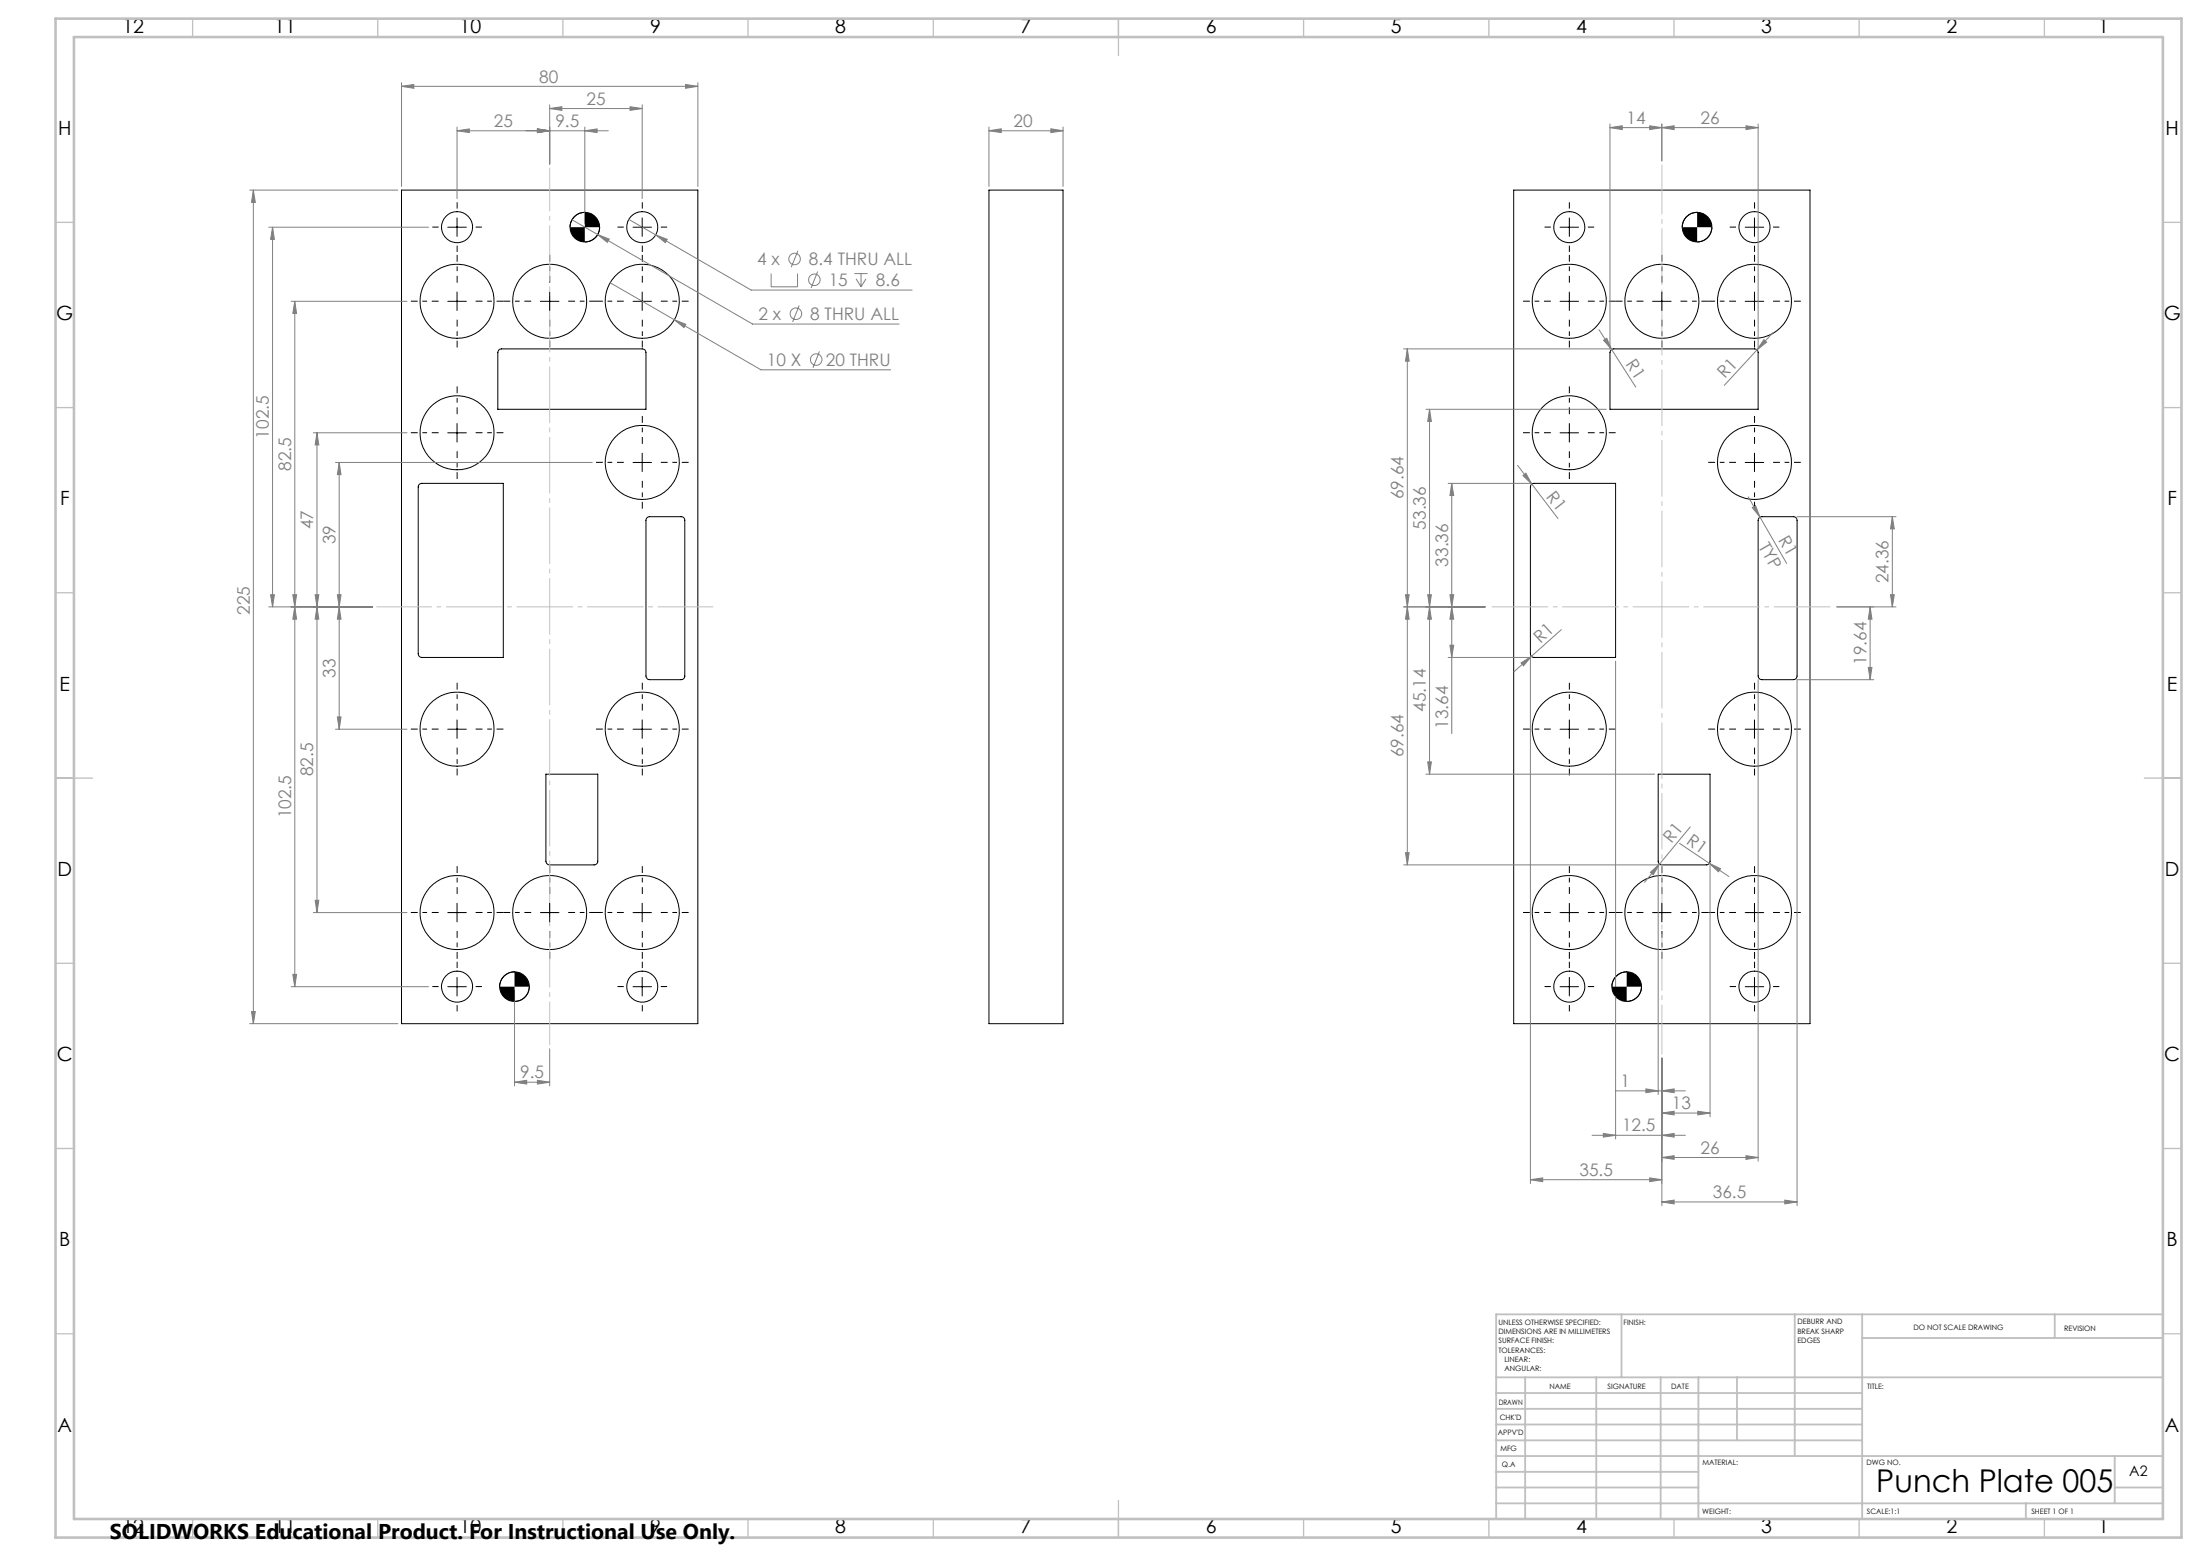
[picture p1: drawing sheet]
<svg xmlns="http://www.w3.org/2000/svg" width="594mm" height="420mm" viewBox="0 0 594 420" stroke-linecap="round" stroke-linejoin="round" font-family="sans-serif">
<g fill="none" stroke="#000" stroke-width=".27">
<path d="M108.4 51.3h80v225h-80zM123.4 58.8v5M157.9 57.3a4 4 0 0 0-4 4M173.4 58.8v5M267 51.3h20v225h-20zM408.7 51.3h80v225h-80zM423.7 58.8v5M458.2 57.3a4 4 0 0 0-4 4M473.7 58.8v5M120.9 61.3h5M123.4 78.8v5M148.4 78.8v5"/>
<path d="M161.9 61.3a4 4 0 0 1-4 4M170.9 61.3h5M173.4 78.8v5M421.2 61.3h5M423.7 78.8v5M448.7 78.8v5M462.2 61.3a4 4 0 0 1-4 4M471.2 61.3h5M473.7 78.8v5M120.9 81.3h5M134.7 94.5l.7-.3h38a.97 .97 0 0 1 1 1v15.3h-40v-15.3zM145.9 81.3h5"/>
<path d="M170.9 81.3h5M421.2 81.3h5M435 94.5l.7-.3h38a.96 .96 0 0 1 1 1v15.3h-40v-15.3zM446.2 81.3h5M471.2 81.3h5M120.9 116.8h5M123.4 114.3v5M421.2 116.8h5M423.7 114.3v5M113.2 130.8l.5-.3h22.2v47h-22a1.02 1.02 0 0 1-1-1.1v-45.1zM170.9 124.8h5M173.4 122.3v5"/>
<path d="M174.7 139.8l.5-.3h8.7a.96 .96 0 0 1 1 1v42a.96 .96 0 0 1-1 1h-8.5a.96 .96 0 0 1-1-1v-42.3zM413.5 130.8l.5-.3h22.2v47h-22a1.02 1.02 0 0 1-1-1.1v-44.9zM471.2 124.8h5M473.7 122.3v5M474.9 139.9l.6-.4h8.7a.96 .96 0 0 1 1 1v42a.96 .96 0 0 1-1 1h-8.5a1.02 1.02 0 0 1-1-1v-42zM120.9 196.8h5M123.4 194.3v5M170.9 196.8h5M173.4 194.3v5M421.2 196.8h5M423.7 194.3v5M471.2 196.8h5"/>
<path d="M473.7 194.3v5M147.4 209h14v23.5a.96 .96 0 0 1-1 1h-12a1.02 1.02 0 0 1-1-1zM447.7 209h14v23.5a1.02 1.02 0 0 1-1 1h-12a.96 .96 0 0 1-1-1zM120.9 246.3h5M123.4 243.8v5M145.9 246.3h5M148.4 243.8v5M170.9 246.3h5M173.4 243.8v5M421.2 246.3h5M423.7 243.8v5M446.2 246.3h5"/>
<path d="M448.7 243.8v5M471.2 246.3h5M473.7 243.8v5M120.9 266.3h5M123.4 263.8v5M138.9 262.3a4 4 0 0 0-4 4M142.9 266.3a4 4 0 0 1-4 4M170.9 266.3h5M173.4 263.8v5M421.2 266.3h5M423.7 263.8v5M439.2 262.3a4 4 0 0 0-4 4"/>
<path d="M443.2 266.3a4 4 0 0 1-4 4M471.2 266.3h5M473.7 263.8v5"/>
<circle cx="123.4" cy="61.3" r="4.2"/>
<circle cx="157.9" cy="61.3" r="4"/>
<circle cx="173.4" cy="61.3" r="4.2"/>
<circle cx="423.7" cy="61.3" r="4.2"/>
<circle cx="458.2" cy="61.3" r="4"/>
<circle cx="473.7" cy="61.3" r="4.2"/>
<circle cx="123.4" cy="81.3" r="10"/>
<circle cx="148.4" cy="81.3" r="10"/>
<circle cx="173.4" cy="81.3" r="10"/>
<circle cx="423.7" cy="81.3" r="10"/>
<circle cx="448.7" cy="81.3" r="10"/>
<circle cx="473.7" cy="81.3" r="10"/>
<circle cx="123.4" cy="116.8" r="10"/>
<circle cx="423.7" cy="116.8" r="10"/>
<circle cx="173.4" cy="124.8" r="10"/>
<circle cx="473.7" cy="124.8" r="10"/>
<circle cx="123.4" cy="196.8" r="10"/>
<circle cx="173.4" cy="196.8" r="10"/>
<circle cx="423.7" cy="196.8" r="10"/>
<circle cx="473.7" cy="196.8" r="10"/>
<circle cx="123.4" cy="246.3" r="10"/>
<circle cx="148.4" cy="246.3" r="10"/>
<circle cx="173.4" cy="246.3" r="10"/>
<circle cx="423.7" cy="246.3" r="10"/>
<circle cx="448.7" cy="246.3" r="10"/>
<circle cx="473.7" cy="246.3" r="10"/>
<circle cx="123.4" cy="266.3" r="4.2"/>
<circle cx="138.9" cy="266.3" r="4"/>
<circle cx="173.4" cy="266.3" r="4.2"/>
<circle cx="423.7" cy="266.3" r="4.2"/>
<circle cx="439.2" cy="266.3" r="4"/>
<circle cx="473.7" cy="266.3" r="4.2"/>
</g>
<g fill="none" stroke="#808080" stroke-width=".27">
<path d="M108.4 23.3l3.3-.5v1zM108.4 22.3v28M108.4 23.3h80M123.4 35.3l3.3-.5v1zM123.4 35.3h40.9M123.4 34.3v19.3M145.1 34.8l3.3 .5-3.3 .5zM148.4 29.3l3.3-.5v1zM148.4 28.3v16M148.4 29.3h25M157.9 35.3l3.3-.5v1zM157.9 34.3v26"/>
<path d="M170.1 28.8l3.3 .5-3.3 .5zM173.4 28.3v25.3M185.1 22.8l3.3 .5-3.3 .5zM188.4 22.3v28M267 35.3l3.3-.5v1zM267 34.3v16M267 35.3h20M283.7 34.8l3.3 .5-3.3 .5zM287 34.3v16M434.7 34.4l3.3-.4v1zM434.7 33.5v60.7h-55.7M434.7 34.4h40"/>
<path d="M445.4 34l3.3 .4-3.3 .6zM448.7 34.4l3.3-.4v1zM448.7 33.5v9.9M471.4 34l3.3 .4-3.3 .6zM474.7 33.5v60.7M67.4 51.3h40M68.4 51.3l.5 3.3h-1zM68.4 51.3v225M154.4 59.3l48.8 28.2h39.5M169.8 59.2l7.3 4.2M72.6 61.3h43.1M73.6 61.3l.5 3.3h-1z"/>
<path d="M73.6 61.3v102.5M161.4 63.3l3.1 1.2-.5 .9zM164.7 76.3l17.4 10M177.1 63.4l3.1 1.2-.6 .9zM177.1 63.4l25.7 14.9h43.5M208.2 73.9v3.5h7.1v-3.5M215.4 67.7l-1.8 4.4M220.8 73.3l-1.8 4.4M230.7 73.9h3.5M231.1 75.3l1.4 2.1M232.5 73.9v3.5M233.8 75.3l-1.3 2.1"/>
<path d="M78.6 81.3h31.3M79.6 81.3l.5 3.3h-1zM79.6 81.3v185M182.1 86.3l3.1 1.2-.5 .9zM182.1 86.3l23.4 13.5h35M215.8 82.5l-1.8 4.4M221.3 94.8l-1.8 4.5M380 94.2l.5 3.3h-1zM380 94.2v139.3M431.7 89l3.5 5.4M433 91.8l.8-.5 1.4 3.1zM435.2 94.4l6.4 10.1"/>
<path d="M476.2 91.7l.8 .7-2.6 2.1zM478.7 89.8l-13.1 14.2M84.6 116.8h25.3M85.6 116.8l.5 3.3h-1zM85.6 116.8v129.5M385 110.5h48.7M386 110.5l.5 3.3h-1zM386 110.5v98.5M90.6 124.8h69.3M91.6 124.8l.5 3.3h-1zM91.6 124.8v72M391 130.5h22.2"/>
<path d="M392 130.5l.5 3.3h-1zM392 130.5v67.5M409.8 125.6l3.8 5.1M411.2 128.4l.8-.7 1.6 3zM413.6 130.7l7.1 9.3M472 134.1l3.2 5.5M473.1 137l.9-.5 1.2 3.1zM475.2 139.6l7.2 12.5M485.2 139.5h26.7M510.9 139.5l.6 3.3h-1.1zM510.9 139.5v24.3M72.6 163.8h28"/>
<path d="M73.1 160.5h1l-.5 3.3zM79.1 160.5h1l-.5 3.3zM79.6 163.8l.5 3.3h-1zM85.1 160.5h1l-.5 3.3zM85.6 163.8l.5 3.3h-1zM91.1 160.5h1l-.5 3.3zM91.6 163.8l.5 3.3h-1zM379 163.8h22M379.5 160.5h1l-.5 3.3zM380 163.8l.5 3.3h-1zM385.5 160.5h1l-.5 3.3zM386 163.8l.5 3.3h-1z"/>
<path d="M391 177.5h22.2v142M391.5 160.5h1l-.5 3.3zM391.5 174.1h1l-.5 3.4zM392 163.8l.5 3.3h-1zM410.7 178.9l2.8-1.8-2.2 2.6zM413.5 177.1l-4.8 4.2M421.6 170l-8.1 7.1M436.2 178.5v128.9M495.9 163.8h16M504.9 163.8l.5 3.3h-1zM504.9 163.8v19.7M510.4 160.5h1.1l-.6 3.3z"/>
<path d="M90.6 196.8h19.3M91.1 193.5h1l-.5 3.3zM474.7 183.5v129.9M504.4 180.1h1l-.5 3.4zM505.9 183.5h-20.7v142M385 209h61.7M385.5 205.7h1l-.5 3.3zM379 233.5h68.7v61.9M379.5 230.2h1l-.5 3.3zM445.6 235.5l2.5-2.3-1.7 2.9zM448.1 233.2l-4.1 4.9M453.5 227.6l13.3 9"/>
<path d="M456.4 223.2l-8.3 10M461.5 233l3 1.5-.5 .8zM461.7 233.5v67.9M84.6 246.3h25.3M85.1 243h1l-.5 3.3zM67.4 276.3h40M67.9 273h1l-.5 3.3zM78.6 266.3h37.1M79.1 263h1l-.5 3.3zM138.9 267.3v25.8M138.9 292.1l3.3-.5v1zM138.9 292.1h9.5"/>
<path d="M145.1 291.6l3.3 .5-3.3 .5zM148.4 283.1v10M436.2 294.4h18.8M444.4 293.9l3.3 .5-3.3 .5zM448.7 294.4l3.3-.5v1zM448.7 285.6v39.9M458.4 299.9l3.3 .5-3.3 .5zM413.2 318.4l3.3-.5v1.1zM413.2 318.4h35.5M429.9 306.4h25.1M432.9 305.9l3.3 .5-3.3 .5zM445.4 317.9l3.3 .5-3.3 .6z"/>
<path d="M448.7 306.4l3.3-.5v1zM448.7 300.4l3.3-.5v1zM448.7 312.4l3.3-.5v1zM448.7 300.4h13M448.7 312.4h26M471.4 311.9l3.3 .5-3.3 .5zM448.7 324.4l3.3-.5v1.1zM448.7 324.4h36.5M481.9 323.9l3.3 .5-3.3 .6z"/>
<circle cx="214.5" cy="69.9" r="1.56"/>
<circle cx="219.9" cy="75.5" r="1.56"/>
<circle cx="214.9" cy="84.7" r="1.55"/>
<circle cx="220.4" cy="97.1" r="1.55"/>
</g>
<g fill="none" stroke="#000" stroke-width=".27" stroke-dasharray="15.2 1.3 1.3 1.3" stroke-linecap="butt">
<path d="M123.4 56.3v-1.7M173.4 56.3v-1.7M423.7 56.3v-1.7M473.7 56.3v-1.7M118.4 61.3h-1.7M123.4 66.3v1.7M128.4 61.3h1.7M168.4 61.3h-1.7M173.4 66.3v1.7M178.4 61.3h1.7M418.7 61.3h-1.7M423.7 66.3v1.7"/>
<path d="M428.7 61.3h1.7M468.7 61.3h-1.7M473.7 66.3v1.7M478.7 61.3h1.7M118.4 266.3h-1.7M123.4 261.3v-1.7M123.4 271.3v1.7M128.4 266.3h1.7M168.4 266.3h-1.7M173.4 261.3v-1.7M173.4 271.3v1.7M178.4 266.3h1.7"/>
<path d="M418.7 266.3h-1.7M423.7 261.3v-1.7M423.7 271.3v1.7M428.7 266.3h1.7M468.7 266.3h-1.7M473.7 261.3v-1.7M473.7 271.3v1.7M478.7 266.3h1.7"/>
</g>
<g fill="none" stroke="#000" stroke-width=".27" stroke-dasharray="15.2 1.3 1.3 1.3" stroke-dashoffset="13.4" stroke-linecap="butt">
<path d="M123.4 76.3v-7.5M148.4 76.3v-7.5M173.4 76.3v-7.5M423.7 76.3v-7.5M448.7 76.3v-7.5M473.7 76.3v-7.5M118.4 81.3h-7.5M123.4 86.3v7.5M128.4 81.3h7.5M143.4 81.3h-7.5M148.4 86.3v7.5M153.4 81.3h7.5"/>
<path d="M168.4 81.3h-7.5M173.4 86.3v7.5M178.4 81.3h7.5M418.7 81.3h-7.5M423.7 86.3v7.5M428.7 81.3h7.5M443.7 81.3h-7.5M448.7 86.3v7.5M453.7 81.3h7.5M468.7 81.3h-7.5M473.7 86.3v7.5M478.7 81.3h7.5"/>
<path d="M118.4 116.8h-7.5M123.4 111.8v-7.5M128.4 116.8h7.5M173.4 119.8v-7.5M418.7 116.8h-7.5M423.7 111.8v-7.5M428.7 116.8h7.5M473.7 119.8v-7.5M123.4 121.8v7.5M168.4 124.8h-7.5M173.4 129.8v7.5M178.4 124.8h7.5"/>
<path d="M423.7 121.8v7.5M468.7 124.8h-7.5M473.7 129.8v7.5M478.7 124.8h7.5M118.4 196.8h-7.5M123.4 191.8v-7.5M128.4 196.8h7.5M168.4 196.8h-7.5M173.4 191.8v-7.5M178.4 196.8h7.5M418.7 196.8h-7.5M423.7 191.8v-7.5"/>
<path d="M428.7 196.8h7.5M468.7 196.8h-7.5M473.7 191.8v-7.5M478.7 196.8h7.5M123.4 201.8v7.5M173.4 201.8v7.5M423.7 201.8v7.5M473.7 201.8v7.5M118.4 246.3h-7.5M123.4 241.3v-7.5M123.4 251.3v7.5M128.4 246.3h7.5"/>
<path d="M143.4 246.3h-7.5M148.4 241.3v-7.5M148.4 251.3v7.5M153.4 246.3h7.5M168.4 246.3h-7.5M173.4 241.3v-7.5M173.4 251.3v7.5M178.4 246.3h7.5M418.7 246.3h-7.5M423.7 241.3v-7.5M423.7 251.3v7.5M428.7 246.3h7.5"/>
<path d="M443.7 246.3h-7.5M448.7 241.3v-7.5M448.7 251.3v7.5M453.7 246.3h7.5M468.7 246.3h-7.5M473.7 241.3v-7.5M473.7 251.3v7.5M478.7 246.3h7.5"/>
</g>
<path d="M402 163.8h92.9" fill="none" stroke="#c0c0c0" stroke-width=".27" stroke-dasharray="15.2 1.3 1.3 1.3" stroke-dashoffset="-.8" stroke-linecap="butt"/>
<path d="M448.7 284.6v-240.2" fill="none" stroke="#c0c0c0" stroke-width=".27" stroke-dasharray="15.2 1.3 1.3 1.3" stroke-dashoffset="1.8" stroke-linecap="butt"/>
<path d="M101.6 163.8h91" fill="none" stroke="#c0c0c0" stroke-width=".27" stroke-dasharray="15.2 1.3 1.3 1.3" stroke-dashoffset=".2" stroke-linecap="butt"/>
<path d="M148.4 282.1v-236.8" fill="none" stroke="#c0c0c0" stroke-width=".27" stroke-dasharray="15.2 1.3 1.3 1.3" stroke-dashoffset="3.5" stroke-linecap="butt"/>
<g fill="none" stroke="#c0c0c0" stroke-width=".35">
<path d="M52 5v5M102 5v5M152 5v5M202 5v5M252 5v5M302 5v10M352 5v5M402 5v5M452 5v5M502 5v5M552 5v5M15 60h5"/>
<path d="M584 60h5M15 110h5M584 110h5M15 160h5M584 160h5M15 210h10M579 210h10M15 260h5M584 260h5M15 310h5M584 310h5M15 360h5"/>
<path d="M584 360h5M52 410v5M102 410v5M152 410v5M202 410v5M252 410v5M302 405v10M352 410v5M402 410v5M452 410v5M502 410v5M552 410v5"/>
</g>
<g fill="none" stroke="#c0c0c0" stroke-width=".5">
<path d="M437.8 354.8v17M484.6 354.8v38.2M502.8 354.8v55.2M554.8 354.8v6.4M584 354.8h-180v55.2M404 371.8h180M404 376h98.8M411.8 371.8v38.2M431 371.8v38.2M448.4 371.8v38.2M458.6 371.8v38.2M469 371.8v17"/>
<path d="M502.8 361.2h81.2M404 388.8h98.8M404 384.5h98.8M404 380.3h98.8M404 397.3h54.6M404 393h180M571 393v12.8M404 405.8h180M404 401.5h54.6M547 405.8v4.2M571 401.5h13"/>
</g>
<path d="M15 5h574v410h-574zM20 10h564v400h-564z" fill="none" stroke="#c0c0c0" stroke-width=".7"/>
<g fill="#000">
<path d="M134.9 266.3a4 4 0 0 0 4 4v-4zM138.9 262.3v4h4a4 4 0 0 0-4-4zM153.9 61.3a4 4 0 0 0 4 4v-4zM157.9 57.3v4h4a4 4 0 0 0-4-4z"/>
<path d="M435.2 266.3a4 4 0 0 0 4 4v-4zM439.2 262.3v4h4a4 4 0 0 0-4-4zM454.2 61.3a4 4 0 0 0 4 4v-4zM458.2 57.3v4h4a4 4 0 0 0-4-4z"/>
</g>
<g fill="#808080">
<path d="M461.5 233l3 1.5-.5 .8z"/>
<path d="M410.7 178.9l2.8-1.8-2.2 2.6z"/>
<path d="M476.2 91.7l.8 .7-2.6 2.1z"/>
<path d="M445.6 235.5l2.5-2.3-1.7 2.9z"/>
<path d="M473.1 137l.9-.5 1.2 3.1z"/>
<path d="M433 91.8l.8-.5 1.4 3.1z"/>
<path d="M411.2 128.4l.8-.7 1.6 3z"/>
<path d="M283.7 34.8l3.3 .5-3.3 .5zM267 35.3l3.3-.5v1z"/>
<path d="M177.1 63.4l2.5 2.1 .6-.9zM161.4 63.3l2.6 2.1 .5-.9zM182.1 86.3l2.6 2.1 .5-.9zM108.4 23.3l3.3-.5v1zM185.1 22.8l3.3 .5-3.3 .5z"/>
<path d="M67.9 273h1l-.5 3.3zM68.4 51.3l.5 3.3h-1z"/>
<path d="M145.1 34.8l3.3 .5-3.3 .5zM123.4 35.3l3.3-.5v1zM157.9 35.3l3.3-.5v1zM145.1 34.8l3.3 .5-3.3 .5zM445.4 34l3.3 .4-3.3 .6zM434.7 34.4l3.3-.4v1zM448.7 294.4l3.3-.5v1zM444.4 293.9l3.3 .5-3.3 .5zM448.7 306.4l3.3-.5v1zM432.9 305.9l3.3 .5-3.3 .5zM445.4 317.9l3.3 .5-3.3 .6zM413.2 318.4l3.3-.5v1.1z"/>
<path d="M138.9 292.1l3.3-.5v1zM145.1 291.6l3.3 .5-3.3 .5zM148.4 29.3l3.3-.5v1zM170.1 28.8l3.3 .5-3.3 .5zM448.7 34.4l3.3-.4v1zM471.4 34l3.3 .4-3.3 .6zM448.7 300.4l3.3-.5v1zM458.4 299.9l3.3 .5-3.3 .5zM448.7 324.4l3.3-.5v1.1zM481.9 323.9l3.3 .5-3.3 .6zM448.7 312.4l3.3-.5v1zM471.4 311.9l3.3 .5-3.3 .5z"/>
<path d="M391.5 160.5h1l-.5 3.3zM392 130.5l.5 3.3h-1z"/>
<path d="M91.1 160.5h1l-.5 3.3zM91.6 124.8l.5 3.3h-1zM85.1 160.5h1l-.5 3.3zM85.6 116.8l.5 3.3h-1zM79.1 160.5h1l-.5 3.3zM79.6 81.3l.5 3.3h-1zM73.1 160.5h1l-.5 3.3zM73.6 61.3l.5 3.3h-1zM385.5 160.5h1l-.5 3.3zM386 110.5l.5 3.3h-1zM379.5 160.5h1l-.5 3.3zM380 94.2l.5 3.3h-1zM510.4 160.5h1.1l-.6 3.3zM510.9 139.5l.6 3.3h-1.1z"/>
<path d="M91.6 163.8l.5 3.3h-1zM91.1 193.5h1l-.5 3.3zM85.6 163.8l.5 3.3h-1zM85.1 243h1l-.5 3.3zM79.6 163.8l.5 3.3h-1zM79.1 263h1l-.5 3.3zM392 163.8l.5 3.3h-1zM391.5 174.1h1l-.5 3.4zM386 163.8l.5 3.3h-1zM385.5 205.7h1l-.5 3.3zM504.9 163.8l.5 3.3h-1zM504.4 180.1h1l-.5 3.4z"/>
<path d="M380 163.8l.5 3.3h-1zM379.5 230.2h1l-.5 3.3z"/>
</g>
<text font-size="8.5" x="506.6" y="402.7">Punch Plate 005</text>
<text font-size="5.8" x="29.7" y="415.3">SOLIDWORKS Educational Product. For Instructional Use Only.</text>
<g font-size="5.3">
<text x="33.1" y="8.9">12</text>
<text x="74.1" y="8.9">11</text>
<text x="124.1" y="8.9">10</text>
<text x="175.5" y="8.9">9</text>
<text x="225.5" y="8.9">8</text>
<text x="275.5" y="8.9">7</text>
<text x="325.5" y="8.9">6</text>
<text x="375.5" y="8.9">5</text>
<text x="425.5" y="8.9">4</text>
<text x="475.5" y="8.9">3</text>
<text x="525.5" y="8.9">2</text>
<text x="566.5" y="8.9">1</text>
<text x="15.7" y="36.4">H</text>
<text x="584.7" y="36.4">H</text>
<text x="15.2" y="86.4">G</text>
<text x="584.2" y="86.4">G</text>
<text x="16.2" y="136.4">F</text>
<text x="585.2" y="136.4">F</text>
<text x="16.1" y="186.4">E</text>
<text x="585.1" y="186.4">E</text>
<text x="15.5" y="236.4">D</text>
<text x="584.5" y="236.4">D</text>
<text x="15.4" y="286.4">C</text>
<text x="584.4" y="286.4">C</text>
<text x="16" y="336.4">B</text>
<text x="585" y="336.4">B</text>
<text x="15.5" y="386.4">A</text>
<text x="584.5" y="386.4">A</text>
<text x="33.1" y="413.9">12</text>
<text x="74.1" y="413.9">11</text>
<text x="124.1" y="413.9">10</text>
<text x="175.5" y="413.9">9</text>
<text x="225.5" y="413.9">8</text>
<text x="275.5" y="413.9">7</text>
<text x="325.5" y="413.9">6</text>
<text x="375.5" y="413.9">5</text>
<text x="425.5" y="413.9">4</text>
<text x="475.5" y="413.9">3</text>
<text x="525.5" y="413.9">2</text>
<text x="566.5" y="413.9">1</text>
</g>
<g font-size="4.7" fill="#808080">
<text x="145.6" y="22.3">80</text>
<text x="158.3" y="28.3">25</text>
<text x="133.3" y="34.3">25</text>
<text x="149.9" y="34.3">9.5</text>
<text x="273.6" y="34.3">20</text>
<text x="439.1" y="33.4">14</text>
<text x="459.1" y="33.4">26</text>
<text x="204.4" y="71.6">4 x</text>
<text x="218.4" y="71.6">8.4 THRU ALL</text>
<text x="223.8" y="77.2">15</text>
<text x="236.5" y="77.2">8.6</text>
<text x="204.8" y="86.4">2 x</text>
<text x="218.8" y="86.4">8 THRU ALL</text>
<text x="207.1" y="98.7">10 X</text>
<text x="223" y="98.7">20 THRU</text>
<text x="438.8" y="98.3" transform="rotate(57 438.8 98.3)">R1</text>
<text x="465.7" y="102.4" transform="rotate(-47 465.7 102.4)">R1</text>
<text x="72.6" y="118.4" transform="rotate(-90 72.6 118.4)">102.5</text>
<text x="78.6" y="127.1" transform="rotate(-90 78.6 127.1)">82.5</text>
<text x="379" y="134.8" transform="rotate(-90 379 134.8)">69.64</text>
<text x="417.3" y="134" transform="rotate(52 417.3 134)">R1</text>
<text x="84.6" y="142.9" transform="rotate(-90 84.6 142.9)">47</text>
<text x="385" y="142.9" transform="rotate(-90 385 142.9)">53.36</text>
<text x="90.6" y="146.9" transform="rotate(-90 90.6 146.9)">39</text>
<text x="474.7" y="147.5" transform="rotate(60 474.7 147.5)">TYP</text>
<text x="480" y="145.7" transform="rotate(60 480 145.7)">R1</text>
<text x="391" y="152.9" transform="rotate(-90 391 152.9)">33.36</text>
<text x="509.9" y="157.4" transform="rotate(-90 509.9 157.4)">24.36</text>
<text x="67.4" y="165.9" transform="rotate(-90 67.4 165.9)">225</text>
<text x="416" y="173.8" transform="rotate(-43 416 173.8)">R1</text>
<text x="503.9" y="179.4" transform="rotate(-90 503.9 179.4)">19.64</text>
<text x="90.6" y="182.9" transform="rotate(-90 90.6 182.9)">33</text>
<text x="385" y="192.2" transform="rotate(-90 385 192.2)">45.14</text>
<text x="391" y="196.7" transform="rotate(-90 391 196.7)">13.64</text>
<text x="84.6" y="209.6" transform="rotate(-90 84.6 209.6)">82.5</text>
<text x="379" y="204.4" transform="rotate(-90 379 204.4)">69.64</text>
<text x="78.6" y="220.9" transform="rotate(-90 78.6 220.9)">102.5</text>
<text x="451.4" y="227.8" transform="rotate(-51 451.4 227.8)">R1</text>
<text x="455.1" y="227.5" transform="rotate(36 455.1 227.5)">R1</text>
<text x="140.4" y="291.1">9.5</text>
<text x="437.5" y="293.4">1</text>
<text x="451.4" y="299.4">13</text>
<text x="437.9" y="305.4">12.5</text>
<text x="459.1" y="311.4">26</text>
<text x="426.4" y="317.4">35.5</text>
<text x="462.4" y="323.4">36.5</text>
</g>
<text font-size="3.9" x="574.9" y="398.5">A2</text>
<g font-size="2">
<text x="404.6" y="357.6">UNLESS OTHERWISE SPECIFIED:</text>
<text x="438.4" y="357.6">FINISH:</text>
<text x="485.3" y="357.5">DEBURR AND</text>
<text x="485.3" y="360">BREAK SHARP</text>
<text x="516.6" y="359">DO NOT SCALE DRAWING</text>
<text x="557.3" y="359.2">REVISION</text>
<text x="404.6" y="360.1">DIMENSIONS ARE IN MILLIMETERS</text>
<text x="404.6" y="362.6">SURFACE FINISH:</text>
<text x="404.6" y="365.1">TOLERANCES:</text>
<text x="485.3" y="362.5">EDGES</text>
<text x="406.2" y="367.6">LINEAR:</text>
<text x="406.2" y="370.1">ANGULAR:</text>
<text x="418.3" y="375">NAME</text>
<text x="434" y="374.9">SIGNATURE</text>
<text x="451.2" y="374.9">DATE</text>
<text x="504.1" y="374.9">TITLE:</text>
<text x="404.6" y="379.1">DRAWN</text>
<text x="404.9" y="383.3">CHK'D</text>
<text x="404.4" y="387.4">APPV'D</text>
<text x="405.1" y="391.8">MFG</text>
<text x="405.5" y="396">Q.A</text>
<text x="459.6" y="395.5">MATERIAL:</text>
<text x="504" y="395.5">DWG NO.</text>
<text x="459.6" y="408.5">WEIGHT:</text>
<text x="504.1" y="408.6">SCALE:1:1</text>
<text x="548.5" y="408.6">SHEET 1 OF 1</text>
</g>
</svg>
